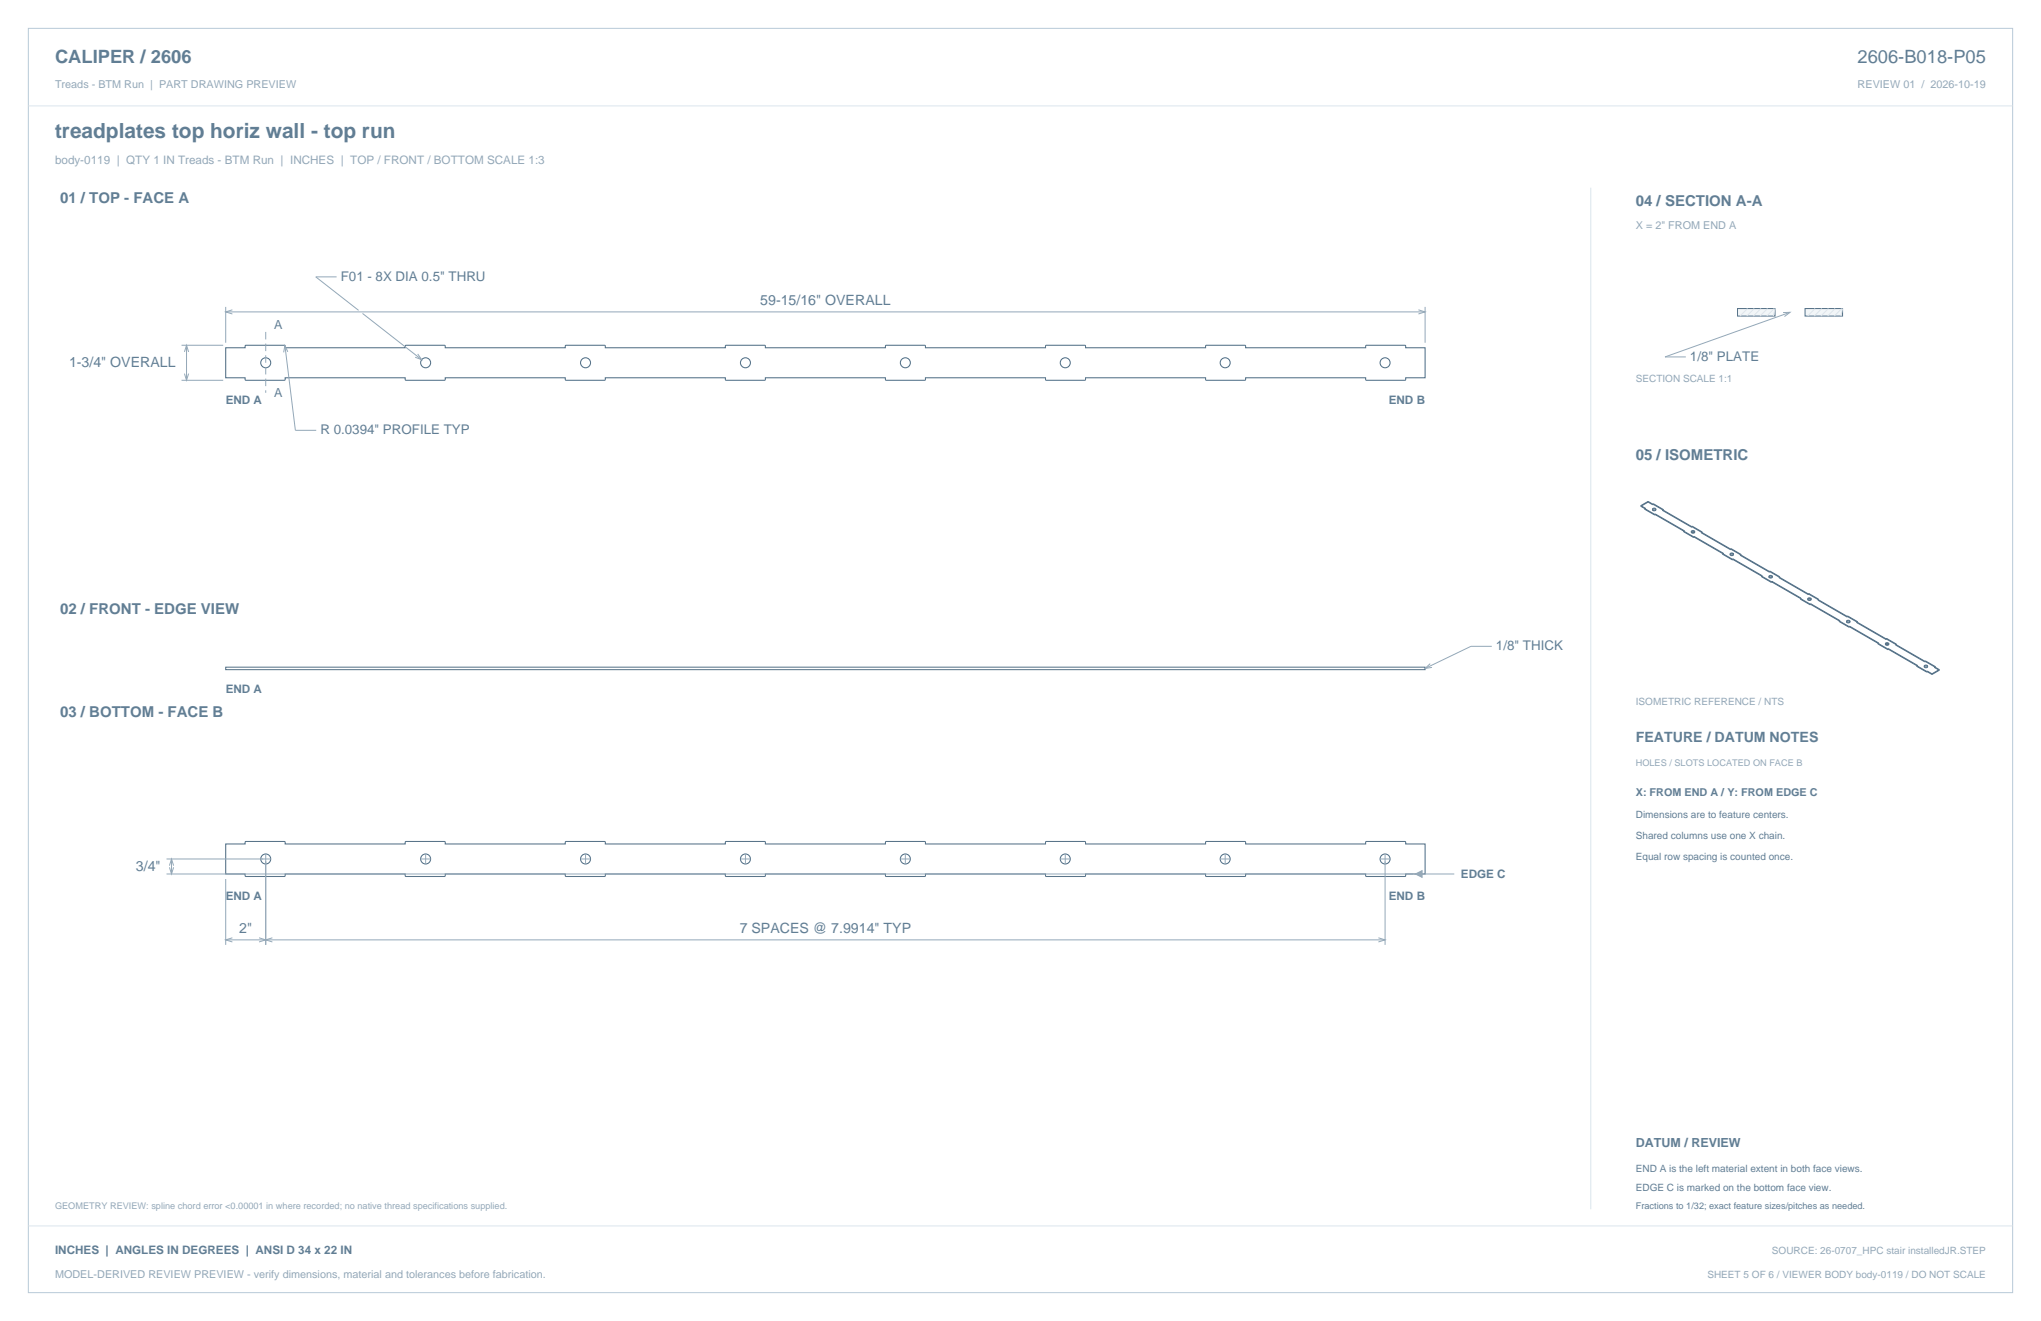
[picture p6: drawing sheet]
<svg xmlns="http://www.w3.org/2000/svg" width="864mm" height="559mm" viewBox="0 0 864 559" stroke-linecap="round" stroke-linejoin="round" font-family="sans-serif">
<path d="M12 12h839.6v534.8h-839.6z" fill="none" stroke="#b8cad8" stroke-width=".42"/>
<path d="M12 44.8h839.6M673.1 79.4v432.1" fill="none" stroke="#dbe5ed" stroke-width=".42"/>
<g fill="none" stroke="#536f85" stroke-width=".44">
<path d="M95.5 147.1h8.2v-.8l.3-.2h16.3l.3 .2v.8h50.8l.1-.8 .3-.2h16.3l.3 .2v.8h50.8v-.8l.3-.2h16.3l.3 .2v.8h50.8v-.8l.3-.2h16.3l.3 .2v.8h50.8l.1-.8 .3-.2h16.3l.3 .2v.8h50.8v-.8l.3-.2h16.3l.3 .2v.8h50.8v-.8l.3-.2h16.3l.3 .2v.8h50.8l.1-.8 .3-.2h16.3l.3 .2v.8h8.2v12.7h-8.2v.8l-.3 .3h-16.3l-.3-.3-.1-.8h-50.8v.8l-.3 .3h-16.3l-.3-.3v-.8h-50.8v.8l-.3 .3h-16.3l-.3-.3v-.8h-50.8v.8l-.3 .3h-16.3l-.3-.3-.1-.8h-50.8v.8l-.3 .3h-16.3l-.3-.3v-.8h-50.8v.8l-.3 .3h-16.3l-.3-.3v-.8h-50.8v.8l-.3 .3h-16.3l-.3-.3-.1-.8h-50.8v.8l-.3 .3h-16.3l-.3-.3v-.8h-8.2zM95.5 357h8.2v-.8l.4-.2h16.2l.3 .2v.8h50.8l.1-.8 .3-.2h16.3l.3 .2v.8h50.8v-.8l.3-.2h16.3l.3 .2v.8h50.8v-.8l.4-.2h16.2l.3 .2v.8h50.8l.1-.8 .3-.2h16.3l.3 .2v.8h50.8v-.8l.3-.2h16.3l.3 .2v.8h50.8v-.8l.4-.2h16.2l.3 .2v.8h50.8l.1-.8 .3-.2h16.3l.3 .2v.8h8.2v12.7h-8.2v.8l-.4 .3h-16.2l-.3-.3-.1-.8h-50.8v.8l-.3 .3h-16.3l-.3-.3v-.8h-50.8v.8l-.3 .3h-16.3l-.3-.3v-.8h-50.8v.8l-.4 .3h-16.2l-.3-.3-.1-.8h-50.8v.8l-.3 .3h-16.3l-.3-.3v-.8h-50.8v.8l-.3 .3h-16.3l-.3-.3v-.8h-50.8v.8l-.4 .3h-16.2l-.3-.3-.1-.8h-50.8v.8l-.3 .3h-16.3l-.3-.3v-.8h-8.2z"/>
<circle cx="112.4" cy="153.5" r="2.12"/>
<circle cx="180.1" cy="153.5" r="2.12"/>
<circle cx="247.8" cy="153.5" r="2.12"/>
<circle cx="315.4" cy="153.5" r="2.12"/>
<circle cx="383.1" cy="153.5" r="2.12"/>
<circle cx="450.7" cy="153.5" r="2.12"/>
<circle cx="518.4" cy="153.5" r="2.12"/>
<circle cx="586.1" cy="153.5" r="2.12"/>
<circle cx="112.4" cy="363.4" r="2.12"/>
<circle cx="180.1" cy="363.4" r="2.12"/>
<circle cx="247.8" cy="363.4" r="2.12"/>
<circle cx="315.4" cy="363.4" r="2.12"/>
<circle cx="383.1" cy="363.4" r="2.12"/>
<circle cx="450.7" cy="363.4" r="2.12"/>
<circle cx="518.4" cy="363.4" r="2.12"/>
<circle cx="586.1" cy="363.4" r="2.12"/>
</g>
<g fill="none" stroke="#93a8b9" stroke-width=".42">
<path d="M142.4 117.1h-8.8l18.1 14.2M95.5 129.8v15.2M95.5 131.9h507.5M98.3 131.1l-2.8 .8 2.8 .9M153.4 132.6l25 19.6M600.2 131.1l2.8 .8-2.8 .9M603 129.8v15.2M76.8 146.1h17.6M78 148.9l.9-2.8 .9 2.8M78 158l.9 2.9 .9-2.9M78.9 146.1v14.8M120.6 146.1l4.4 35.9h8.8"/>
<path d="M121.8 148.8l-1.2-2.7-.6 3M176.7 149.7l1.7 2.5-2.7-1.1M76.8 160.9h17.6M631.2 273.4h-8.8l-19.4 9.4M605.2 280.7l-2.2 2.1 2.9-.5M70.5 363.4h44.1M70.5 369.7h527.3M71.7 366.2l.9-2.8 .9 2.8M71.7 366.9l.9 2.8 .9-2.8M72.6 363.4v6.3M95.5 371.8v27.9M112.4 361.2v38.5"/>
<path d="M178 363.4h4.2M180.1 361.2v4.3M245.6 363.4h4.3M247.8 361.2v4.3M313.3 363.4h4.2M315.4 361.2v4.3M381 363.4h4.2M383.1 361.2v4.3M448.6 363.4h4.3M450.7 361.2v4.3M516.3 363.4h4.2M518.4 361.2v4.3"/>
<path d="M583.9 363.4h4.3M586.1 361.2v38.5M598.9 369.7h16.4M95.5 397.6h490.6M98.3 396.7l-2.8 .9 2.8 .9M109.6 396.7l2.8 .9-2.8 .9M115.3 396.7l-2.9 .9 2.9 .9M583.2 396.7l2.9 .9-2.9 .9"/>
</g>
<path d="M112.4 140.4v25.8" fill="none" stroke="#93a8b9" stroke-width=".42" stroke-dasharray="3.2 1.8" stroke-linecap="butt"/>
<path d="M95.5 282.2h507.5v1.1h-507.5z" fill="none" stroke="#536f85" stroke-width=".42"/>
<path d="M598.9 369.7l2.8-1.4v2.8z" fill="#93a8b9" stroke="#93a8b9" stroke-width=".42"/>
<path d="M735.2 130.5h15.9v3.2h-15.9z" fill-rule="evenodd" fill="#f2f6f9" stroke="#536f85" stroke-width=".42"/>
<path d="M739.4 130.5l-3.2 3.2M742.2 130.5l-3.1 3.2M745.1 130.5l-3.2 3.2M747.9 130.5l-3.2 3.2M750.7 130.5l-3.2 3.2M751.1 130.5l-.7 3.2" fill="none" stroke="#dbe5ed" stroke-width=".42"/>
<path d="M763.8 130.5h15.8v3.2h-15.8z" fill-rule="evenodd" fill="#f2f6f9" stroke="#536f85" stroke-width=".42"/>
<path d="M768 130.5l-3.2 3.2M770.8 130.5l-3.2 3.2M773.6 130.5l-3.1 3.2M776.5 130.5l-3.2 3.2M779.3 130.5l-3.2 3.2M779.6 130.5l-.7 3.2M12 518.6h839.6" fill="none" stroke="#dbe5ed" stroke-width=".42"/>
<path d="M754.5 132.2l2.9-.1-2.3 1.8M757.4 132.1l-52.9 18.9h8.8" fill="none" stroke="#93a8b9" stroke-width=".42"/>
<g fill="none" stroke="#536f85" stroke-width=".42">
<path d="M694.3 214.2l5.7 3.3M694.3 213.9v.3M694.3 213.9l2 1.1M696.1 215.4h.1M696.1 215.1v.1M696.1 215.1v.4M696.1 215.5l3.9 2.3M696.3 215l-.2 .1M696.3 215l-.2 .4M697.3 212.4l2 1.1M697.3 212.1l2 1.2M697.3 212.1v.3"/>
<path d="M697.3 212.1l-3 1.8M697.3 212.4l-3 1.8M699.3 213.3v.2M699.4 215.7v.3M699.5 213.4h.2M699.5 213.2h.2M699.5 213.2v.2M699.5 213.2l-.2 .1M699.5 213.4l-.2 .1M699.7 213.2v.2M699.7 213.2l3.9 2.2M699.7 213.4l16.1 9.3"/>
<path d="M700 217.8h.2M700 217.5h.2M700 217.5v.3M700.2 217.5v.3M700.4 217.7l16.1 9.3M700.4 217.4l-.2 .1M700.4 217.4l12.3 7.1M700.4 217.4v.3M700.4 217.7l-.2 .1M700.4 215.4l.2 .3-.2 .3h-1M700.4 215.1l.2 .3-.2 .3h-1M700.4 215.1h-1l-.2 .3 .2 .3"/>
<path d="M700.4 215.4h-1l-.2 .3 .2 .3M700.4 215.1v.3M703.5 215.9l12.3 7.1M703.6 215.4h.1M703.6 215.7v.1M703.6 215.4v.4M703.6 215.5l-.1 .4M703.6 215.8l-.1 .1M712.5 224.7h.1M712.5 225l4 2.3M712.5 224.6v.4M712.7 224.5l-.2 .5"/>
<path d="M712.7 224.5l-.2 .1M715.8 222.7v.3M715.8 225.1v.3M716 222.9h.1M716 222.6h.1M716 222.6l-.2 .1M716 222.9l-.2 .1M716 222.6v.3M716.1 222.6l4 2.3M716.1 222.9l16.1 9.3M716.1 222.6v.3M716.5 227.3h.1"/>
<path d="M716.5 227h.1M716.5 227v.3M716.6 227v.3M716.8 227.2l16.1 9.3M716.8 226.9v.3M716.8 226.9l12.3 7.1M716.8 226.9l-.2 .1M716.8 227.2l-.2 .1M716.9 224.8h-1.1l-.2 .3 .2 .3M716.9 224.8l.2 .3-.2 .3h-1.1M716.9 224.6l.2 .2-.2 .3h-1.1M716.9 224.6h-1.1l-.2 .2 .2 .3"/>
<path d="M716.9 224.6v.2M719.9 225.4l12.3 7.1M720.1 225.2v.1M720.1 224.9l-.2 .5M720.1 224.9v.4M720.1 225.3l-.2 .1M729 234.1v.1M729 234.5l3.9 2.3M729 234.1v.4M729.1 234l-.1 .5M729.1 234l-.1 .1M732.2 232.2v.3"/>
<path d="M732.3 234.6v.3M732.4 232.4h.2M732.4 232.1h.2M732.4 232.1l-.2 .1M732.4 232.4l-.2 .1M732.4 232.1v.3M732.6 232.1l3.9 2.3M732.6 232.4l16.1 9.3M732.6 232.1v.3M732.9 236.8h.2M732.9 236.5h.2M732.9 236.5v.3"/>
<path d="M733.1 236.5v.3M733.3 236.7l16.1 9.3M733.3 236.4l-.2 .1M733.3 236.7l-.2 .1M733.3 236.4v.3M733.3 236.4l12.3 7.1M733.3 234h-1l-.3 .3 .3 .3M733.3 234.3h-1l-.3 .3 .3 .3M733.3 234.3l.2 .3-.2 .3h-1M733.3 234l.2 .3-.2 .3h-1M733.3 234v.3M736.3 234.9l12.4 7.1"/>
<path d="M736.5 234.4l-.2 .5M736.5 234.7v.1M736.5 234.8l-.2 .1M736.5 234.4v.4M745.4 243.6v.1M745.4 244l4 2.3M745.4 243.6v.4M745.6 243.5l-.2 .5M745.6 243.5l-.2 .1M748.7 241.7v.3M748.7 244.1v.3M748.9 241.6h.1"/>
<path d="M748.9 241.9h.1M748.9 241.9l-.2 .1M748.9 241.6l-.2 .1M748.9 241.6v.3M749 241.6l4 2.3M749 241.6v.3M749 241.9l16.1 9.3M749.4 246.3h.1M749.4 246h.1M749.4 246v.3M749.5 246v.3M749.7 246.2l16.1 9.3"/>
<path d="M749.7 245.9l12.3 7.1M749.7 245.9l-.2 .1M749.7 245.9v.3M749.7 246.2l-.2 .1M749.7 243.8l.2 .3-.2 .3h-1M749.7 243.5l.2 .3-.2 .3h-1M749.7 243.8h-1l-.2 .3 .2 .3M749.7 243.5h-1l-.2 .3 .2 .3M749.7 243.5v.3M752.8 244.4l12.3 7.1M753 244.2v.1M753 243.9l-.2 .5"/>
<path d="M753 243.9v.4M753 244.3l-.2 .1M761.9 253.4h.1M761.9 253.1v.1M761.9 253.5l3.9 2.3M761.9 253.1v.4M762 253l-.1 .4M762 253l-.1 .1M765.1 253.6v.3M765.1 251.2v.3M765.3 251.4h.2M765.3 251.1h.2"/>
<path d="M765.3 251.1l-.2 .1M765.3 251.1v.3M765.3 251.4l-.2 .1M765.5 251.1l3.9 2.3M765.5 251.4l16.1 9.3M765.5 251.1v.3M765.8 255.5h.2M765.8 255.8h.2M765.8 255.5v.3M766 255.5v.3M766.1 253h-1l-.2 .3 .2 .3M766.1 253.3l.3 .3-.3 .3h-1"/>
<path d="M766.1 253l.3 .3-.3 .3h-1M766.1 253.3h-1l-.2 .3 .2 .3M766.1 253v.3M766.2 255.7l16.1 9.3M766.2 255.4l12.3 7.1M766.2 255.4v.3M766.2 255.4l-.2 .1M766.2 255.7l-.2 .1M769.2 253.9l12.4 7.1M769.4 253.4h.1M769.4 253.7v.1M769.4 253.4v.4"/>
<path d="M769.4 253.5l-.2 .4M769.4 253.8l-.2 .1M778.3 262.7h.1M778.3 263l4 2.3M778.3 262.6v.4M778.5 262.5l-.2 .5M778.5 262.5l-.2 .1M781.5 263.1v.3M781.6 260.7v.3M781.7 260.9h.2M781.7 260.6h.2M781.7 260.6v.3"/>
<path d="M781.7 260.9l-.1 .1M781.7 260.6l-.1 .1M781.9 260.6l4 2.3M781.9 260.9l16.1 9.3M781.9 260.6v.3M782.3 265.3h.1M782.3 265h.1M782.3 265v.3M782.4 265v.3M782.6 262.5h-1.1l-.2 .3 .2 .3M782.6 262.5l.2 .3-.2 .3h-1.1M782.6 262.8h-1.1l-.2 .3 .2 .3"/>
<path d="M782.6 262.8l.2 .3-.2 .3h-1.1M782.6 262.5v.3M782.6 265.2l16.1 9.3M782.6 264.9l12.3 7.1M782.6 264.9v.3M782.6 265.2l-.2 .1M782.6 264.9l-.2 .1M785.7 263.4l12.3 7.1M785.9 262.9l-.2 .5M785.9 263.2v.1M785.9 263.3l-.2 .1M785.9 262.9v.4"/>
<path d="M794.8 272.1v.1M794.8 272.5l3.9 2.3M794.8 272.1v.4M794.9 272l-.1 .5M794.9 272l-.1 .1M798 272.6v.3M798 270.2v.3M798.2 270.1h.1M798.2 270.4h.1M798.2 270.1v.3M798.2 270.1l-.2 .1M798.2 270.4l-.2 .1"/>
<path d="M798.3 270.1l4 2.3M798.3 270.1v.3M798.3 270.4l16.2 9.3M798.7 274.8h.2M798.7 274.5h.2M798.7 274.5v.3M798.9 274.5v.3M799 272.3h-1l-.2 .3 .2 .3M799 272.3l.2 .3-.2 .3h-1M799 272h-1l-.2 .3 .2 .3M799 272l.2 .3-.2 .3h-1M799 272v.3"/>
<path d="M799 274.7l16.1 9.3M799 274.4l12.4 7.1M799 274.7l-.1 .1M799 274.4l-.1 .1M799 274.4v.3M802.1 272.9l12.4 7.1M802.3 272.7v.1M802.3 272.4l-.2 .5M802.3 272.8l-.2 .1M802.3 272.4v.4M814.5 279.7v.3M814.6 279.9h.2"/>
<path d="M814.6 279.6h.2M814.6 279.6l-.1 .1M814.6 279.9l-.1 .1M814.6 279.6v.3M814.8 279.6l3.9 2.3M814.8 279.6v.3M814.8 279.9l5.8 3.3M811.2 281.6v.1M811.2 282l3.9 2.3M811.2 281.6v.4M811.4 281.5l-.2 .5M811.4 281.5l-.2 .1"/>
<path d="M814.4 282.1v.2M815.1 284.3h.2M815.1 284h.2M815.1 284v.3M815.3 284v.3M815.4 281.5l.2 .3-.2 .3h-1M815.4 281.5h-1l-.2 .3 .2 .3M815.4 281.8h-1l-.2 .3 .2 .2M815.4 281.8l.2 .3-.2 .2h-1M815.4 281.5v.3M815.5 284.2l-.2 .1M815.5 284.2l2 1.1"/>
<path d="M815.5 283.9l2 1.1M815.5 283.9v.3M815.5 283.9l-.2 .1M817.5 285v.3M818.6 282.4l2 1.1M818.7 282.2v.1M818.7 281.9l-.1 .5M818.7 282.3l-.1 .1M818.7 281.9v.4M820.6 283.2v.3M820.6 283.2l-3.1 1.8M820.6 283.5l-3.1 1.8"/>
</g>
<text font-size="8.8" fill="#617e94" x="23.3" y="58.2">treadplates top horiz wall - top run</text>
<g font-size="7.8" fill="#617e94">
<text x="23.3" y="26.8">CALIPER / 2606</text>
<text x="786" y="26.8">2606-B018-P05</text>
</g>
<g font-size="6.3" fill="#617e94">
<text x="25.4" y="86.1">01 / TOP - FACE A</text>
<text x="692.1" y="87.1">04 / SECTION A-A</text>
<text x="692.1" y="194.4">05 / ISOMETRIC</text>
<text x="25.4" y="259.6">02 / FRONT - EDGE VIEW</text>
<text x="25.4" y="303.4">03 / BOTTOM - FACE B</text>
</g>
<g font-size="6" fill="#617e94">
<text x="321.7" y="129.1">59-15/16&quot; OVERALL</text>
<text x="29.2" y="155.2">1-3/4&quot; OVERALL</text>
<text x="692.1" y="314">FEATURE / DATUM NOTES</text>
<text x="57.5" y="368.3">3/4&quot;</text>
<text x="101.2" y="394.8">2&quot;</text>
<text x="313" y="394.8">7 SPACES @ 7.9914&quot; TYP</text>
</g>
<g font-size="5.6" fill="#617e94">
<text x="144.2" y="118.9">F01 - 8X DIA 0.5&quot; THRU</text>
<text x="715.1" y="152.8">1/8&quot; PLATE</text>
<text x="135.6" y="183.8">R 0.0394&quot; PROFILE TYP</text>
<text x="633" y="275.2">1/8&quot; THICK</text>
</g>
<g font-size="5.3" fill="#617e94">
<text x="116" y="139.3">A</text>
<text x="116" y="167.9">A</text>
<text x="692.1" y="485.1">DATUM / REVIEW</text>
</g>
<text font-size="4.9" fill="#93a8b9" x="23.3" y="69.5">body-0119 | QTY 1 IN Treads - BTM Run | INCHES | TOP / FRONT / BOTTOM SCALE 1:3</text>
<g font-size="4.9" fill="#617e94">
<text x="95.5" y="171.1">END A</text>
<text x="587.6" y="171.1">END B</text>
<text x="95.5" y="293.2">END A</text>
<text x="618.2" y="371.5">EDGE C</text>
<text x="95.5" y="380.6">END A</text>
<text x="587.6" y="380.6">END B</text>
<text x="23.3" y="530.6">INCHES | ANGLES IN DEGREES | ANSI D 34 x 22 IN</text>
</g>
<g font-size="4.6" fill="#93a8b9">
<text x="23.3" y="37">Treads - BTM Run | PART DRAWING PREVIEW</text>
<text x="786" y="37">REVIEW 01 / 2026-10-19</text>
<text x="692.1" y="97">X = 2&quot; FROM END A</text>
<text x="23.3" y="540.5">MODEL-DERIVED REVIEW PREVIEW - verify dimensions, material and tolerances before fabrication.</text>
</g>
<text font-size="4.6" fill="#617e94" x="692.1" y="336.9">X: FROM END A / Y: FROM EDGE C</text>
<g font-size="4.2" fill="#93a8b9">
<text x="692.1" y="161.6">SECTION SCALE 1:1</text>
<text x="692.1" y="298.1">ISOMETRIC REFERENCE / NTS</text>
<text x="749.7" y="530.6">SOURCE: 26-0707_HPC stair installedJR.STEP</text>
<text x="722.4" y="540.5">SHEET 5 OF 6 / VIEWER BODY body-0119 / DO NOT SCALE</text>
</g>
<g font-size="4.2" fill="#617e94">
<text x="692.1" y="346.1">Dimensions are to feature centers.</text>
<text x="692.1" y="354.9">Shared columns use one X chain.</text>
<text x="692.1" y="363.7">Equal row spacing is counted once.</text>
<text x="692.1" y="495.7">END A is the left material extent in both face views.</text>
<text x="692.1" y="503.8">EDGE C is marked on the bottom face view.</text>
</g>
<g font-size="3.9" fill="#93a8b9">
<text x="692.1" y="323.8">HOLES / SLOTS LOCATED ON FACE B</text>
<text x="23.3" y="511.5">GEOMETRY REVIEW: spline chord error &lt;0.00001 in where recorded; no native thread specifications supplied.</text>
</g>
<text font-size="3.9" fill="#617e94" x="692.1" y="511.5">Fractions to 1/32; exact feature sizes/pitches as needed.</text>
</svg>
